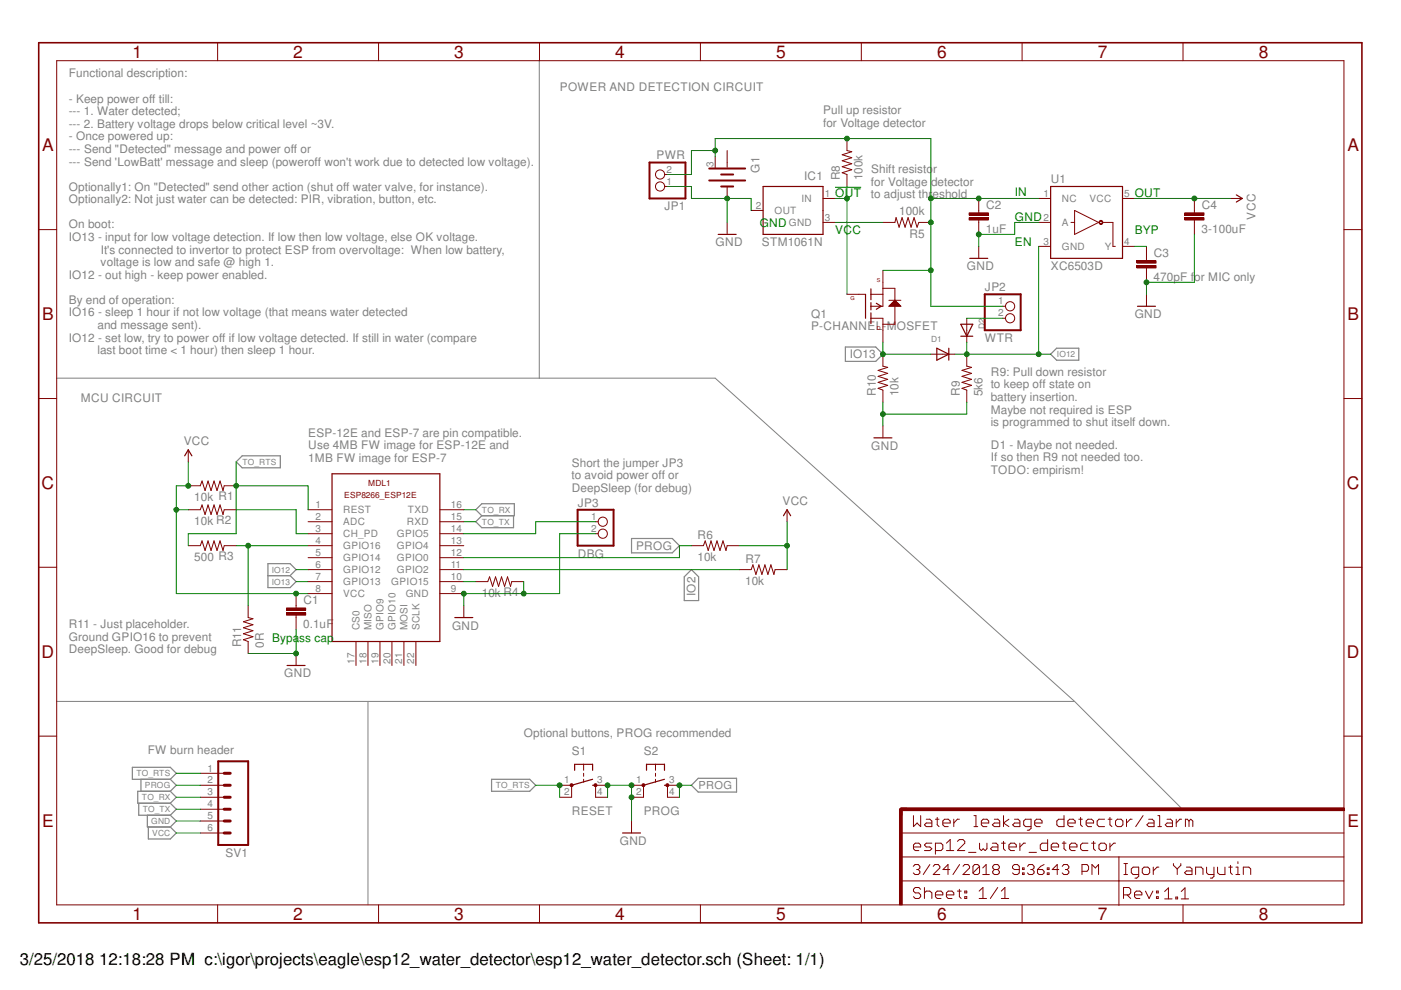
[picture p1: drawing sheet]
<svg xmlns="http://www.w3.org/2000/svg" width="297mm" height="210mm" viewBox="0 0 297 210" stroke-linecap="round" stroke-linejoin="round" font-family="sans-serif">
<path d="M114.3 12.9v67.3M12 80.2h139.6l76.2 68.5M12 148.7h215.8M78 148.7v43.2M227.8 148.7l22.9 22.9" fill="none" stroke="#808080" stroke-width=".21"/>
<g fill="none" stroke="#808080" stroke-width=".25">
<path d="M179.2 73.6h6.5l1.5 1.5-1.5 1.5h-6.5zM222.8 75.1l1.2-1.3h4.7v2.6h-4.7zM50.1 97.9l1.2-1.3h8.1v2.6h-8.1zM56.8 119.5h4.7l1.3 1.3-1.3 1.2 1.3 1.3-1.3 1.3h-4.7zM100.9 108.1l1.2-1.3h6.9v2.5h-6.9zM102.1 109.3l-1.2 1.3 1.2 1.3h6.8v-2.6M133.9 114.2h8.6l1.6 1.5-1.6 1.5h-8.6zM56.8 122h4.7M146.6 120.8l1.5 1.5v5h-3v-5zM28.1 162.7h8l1.3 1.3-1.3 1.2h-8zM29.4 170.3v2.5h6.7M29.9 165.2v2.6"/>
<path d="M31.2 172.8v2.5h4.9M31.5 175.3v2.6h4.6l1.3-1.3-1.3-1.3M36.1 172.8l1.3 1.3-1.3 1.2M36.1 167.8l1.3 1.2-1.3 1.3M36.1 167.8h-6.9v2.5h6.9M36.1 170.3l1.3 1.3-1.3 1.2M36.1 165.2l1.3 1.3-1.3 1.3M104.2 165.2h8.1l1.3 1.3-1.3 1.3h-8.1zM148 165h8.2v2.9h-8.2l-1.4-1.4z"/>
</g>
<g fill="none" stroke="#800000" stroke-width=".21">
<path d="M39.9 108.1h2.6l.3-1 .7 2 .6-2 .6 2 .7-2 .6 2 .6-2 .7 2 .2-1h2.6M39.9 103h2.6l.3-1 .7 2 .6-2 .6 2 .7-2 .6 2 .6-2 .7 2 .2-1h2.6M39.9 115.7h2.6l.3-1 .7 2 .6-2 .6 2 .7-2 .6 2 .6-2 .7 2 .2-1h2.6M42.5 164h5M42.5 166.5h5M42.5 169h5M42.5 171.6h5M42.5 174.1h5M42.5 176.6h5M121.2 166.5v2.5M123.7 162.1v1.2M123.7 164v.6"/>
<path d="M123.7 165.2v.7M126.3 166.5v2.5"/>
</g>
<path d="M46.3 161.4h6.3v17.8h-6.3z" fill="none" stroke="#800000" stroke-width=".42"/>
<path d="M47.5 169h1.3M47.5 166.5h1.3M47.5 164h1.3M47.5 174.1h1.3M47.5 171.6h1.3M47.5 176.6h1.3" fill="none" stroke="#800000" stroke-width=".63"/>
<path d="M121.8 163.3v-1.2h3.8v1.2M125.6 166.5h.7M125.6 165.2l-4.4 1.3" fill="none" stroke="#800000" stroke-width=".25"/>
<path d="M120.9 166.2h.5l.1 .3-.1 .2h-.5z" fill-rule="evenodd" fill="#800000"/>
<path d="M120.9 166.2h.5l.1 .3-.1 .2h-.5z" fill="none" stroke="#800000" stroke-width=".21"/>
<path d="M126 166.2h.5v.5h-.5z" fill-rule="evenodd" fill="#800000"/>
<path d="M118.7 166.5h2.5M118.7 169h2.5M126 166.2h.5v.5h-.5zM126.3 166.5h2.5M126.3 169h2.5M136.4 166.5v2.5M139 162.1v1.2M139 164v.6M139 165.2v.7M141.5 166.5v2.5" fill="none" stroke="#800000" stroke-width=".21"/>
<path d="M137.1 163.3v-1.2h3.8v1.2M140.9 166.5h.6M140.9 165.2l-4.5 1.3" fill="none" stroke="#800000" stroke-width=".25"/>
<path d="M136.2 166.2h.4v.5h-.4z" fill-rule="evenodd" fill="#800000"/>
<path d="M136.2 166.2h.4v.5h-.4z" fill="none" stroke="#800000" stroke-width=".21"/>
<path d="M141.3 166.2h.4v.5h-.4z" fill-rule="evenodd" fill="#800000"/>
<path d="M133.9 166.5h2.5M133.9 169h2.5M141.3 166.2h.4v.5h-.4zM141.5 166.5h2.6M141.5 169h2.6" fill="none" stroke="#800000" stroke-width=".21"/>
<path d="M190.7 171.5h.6v20.4h-.6z" fill-rule="evenodd" fill="#800000"/>
<path d="M190.7 171.5h.6v20.4h-.6z" fill="none" stroke="#800000" stroke-width=".21"/>
<path d="M191 171.3h94v.6h-94z" fill-rule="evenodd" fill="#800000"/>
<g fill="none" stroke="#800000" stroke-width=".21">
<path d="M12 12.9h272.9v179h-272.9zM46.1 9.1v3.8M80.3 9.1v3.8M114.4 9.1v3.8M148.5 9.1v3.8M182.6 9.1v3.8M216.7 9.1v3.8M250.8 9.1v3.8M8.2 48.7h3.8M284.9 48.7h3.9M8.2 84.5h3.8M39.9 95.4v2.5"/>
<path d="M284.9 84.5h3.9M65.3 118.2h5.1M65.3 115.7h5.1M65.3 113.2h5.1M65.3 110.6h5.1M65.3 108.1h5.1M93.3 118.2h5M93.3 115.7h5M93.3 113.2h5M93.3 110.6h5M93.3 108.1h5M8.2 120.3h3.8"/>
<path d="M62.8 128.4v.5M62.8 130.4v.5M62.8 138.6v2.5M65.3 125.9h5.1M65.3 123.3h5.1M65.3 120.8h5.1M75.5 136v5.1M78 136v5.1M80.6 136v5.1M83.1 136v5.1M85.6 136v5.1M88.2 136v5.1"/>
<path d="M93.3 125.9h5M93.3 123.3h5M93.3 120.8h5M98.3 128.4v2.5M100.9 123.3h2.5l.4-1 .6 2 .7-2 .6 2 .6-2 .7 2 .6-2 .6 2 .3-1h2.5M284.9 120.3h3.9M8.2 156.1h3.8M284.9 156.1h3.9M133.9 174.1v2.5M191 171.3h94v.6h-94zM191 176.6h93.9M193.7 179.6h1.5v-.4l-.4-.4h-.7l-.4 .4v.8l.4 .3h.7"/>
<path d="M193.7 172.9v2.4l.7-.8 .8 .8v-2.4M196.4 173.7h.7l.5 .4v1.2h-1.2l-.4-.4 .4-.4h1.2M197.6 178.8h-1.2l-.4 .4 .4 .4h.7l.5 .4-.5 .3h-1.1M198.3 173.7h.8M198.7 173.3v1.6l.4 .4M199.9 174.5h1.6v-.4l-.5-.4h-.7l-.4 .4v.8l.4 .4h.7M200.7 178.8l.8-.8v2.3M202.2 173.7v1.6M203 178.4l.4-.4h.8l.4 .4v.4l-1.6 1.5h1.6M203.4 173.7h-.4l-.8 .8M206.5 175.3h.8M206.5 172.9h.4v2.4"/>
<path d="M207.7 178.8v1.2l.4 .3 .3-.3 .5 .3 .4-.3v-1.2M208.1 174.5h1.5v-.4l-.3-.4h-.9l-.3 .4v.8l.3 .4h.9M210.4 178.8h.8l.4 .4v1.1h-1.2l-.4-.3 .4-.4h1.2M210.8 173.7h.8l.4 .4v1.2h-1.2l-.4-.4 .4-.4h1.2M212.3 178.8h.8M212.8 172.9v2.4M212.8 178.4v1.6l.3 .3M213.9 179.6h1.6v-.4l-.4-.4h-.8l-.4 .4v.8l.4 .3h.8M213.9 173.7l-1.1 .8 1.1 .8M215.1 173.7h.8l.3 .4v1.2h-1.1l-.4-.4 .4-.4h1.1M216.2 178.8v1.5M217.4 178.8h-.4l-.8 .8"/>
<path d="M218.6 175.3h-1.2l-.4-.4v-.8l.4-.4h1.2v1.9l-.4 .4h-.4M219.4 174.5h1.5v-.4l-.3-.4h-.9l-.3 .4v.8l.3 .4h.9M222.1 178v2.3h-1.2l-.3-.3v-.8l.3-.4h1.2M222.9 179.6h1.5v-.4l-.3-.4h-.8l-.4 .4v.8l.4 .3h.8M225.2 178.8h.8M225.6 172.9v2.4h-1.2l-.3-.4v-.8l.3-.4h1.2M225.6 178.4v1.6l.4 .3M226.4 174.5h1.6v-.4l-.5-.4h-.7l-.4 .4v.8l.4 .4h.7M226.8 179.6h1.5v-.4l-.3-.4h-.8l-.4 .4v.8l.4 .3h.8M228.7 173.7h.8M229.1 173.3v1.6l.4 .4M230.3 174.5h1.6v-.4l-.5-.4h-.7l-.4 .4v.8l.4 .4h.7"/>
<path d="M230.7 178.8h-1.2l-.4 .4v.8l.4 .3h1.2M231.4 178.8h.8M231.9 178.4v1.6l.3 .3M233 179.2l.4-.4h.8l.4 .4v.8l-.4 .3h-.8l-.4-.3zM234.2 173.7h-1.2l-.4 .4v.8l.4 .4h1.2M234.9 173.7h.9M235.3 173.3v1.6l.5 .4M235.3 178.8v1.5M236.5 178.8h-.4l-.8 .8M236.5 174.1l.4-.4h.8l.4 .4v.8l-.4 .4h-.8l-.4-.4zM238.8 173.7v1.6M240 173.7h-.4l-.8 .8"/>
<path d="M242.4 172.9l-1.6 2.4M243.5 173.7h.8l.4 .4v1.2h-1.2l-.3-.4 .3-.4h1.2M245.5 175.3h.7M245.5 172.9h.4v2.4M247.4 173.7h.8l.4 .4v1.2h-1.2l-.3-.4 .3-.4h1.2M249.4 173.7v1.6M250.5 173.7h-.4l-.7 .8M252.1 174.1l-.4-.4h-.4v1.6M252.1 174.1v1.2M252.1 174.1l.4-.4 .4 .4v1.2M46.1 191.9v3.8M80.3 191.9v3.8"/>
<path d="M114.4 191.9v3.8M148.5 191.9v3.8M182.6 191.9v3.8M191 186.8h93.9M191 181.7h93.9M193.6 183.7l.4-.4h.7l.3 .4v.3l-.3 .4M194.3 184.4h.4M194.7 184.4l.3 .3v.4l-.3 .3h-.7l-.4-.3M195.2 188.6l-.4-.4h-.7l-.4 .4v.3l.4 .4h.7l.4 .4v.4l-.4 .4h-.7l-.4-.4M196 189.3l.4-.4h.7l.5 .4v1.2M196 188.2v2.3M197.1 183.3l-1.4 2.1"/>
<path d="M197.9 183.7l.3-.4h.7l.4 .4v.3l-1.4 1.4h1.4M198.3 180.3h1.2l.4-.3v-.8l-.4-.4h-1.2v2.3M198.3 189.7h1.6v-.4l-.4-.4h-.8l-.4 .4v.8l.4 .4h.8M200.7 180.3h1.5M200.7 189.7h1.5v-.4l-.4-.4h-.8l-.3 .4v.8l.3 .4h.8M201.4 184.4h-1.5l1.1-1.1v2.1M203 188.9h.8M203.4 188.6v1.5l.4 .4M203.5 183.3l-1.4 2.1M204.2 183.7l.3-.4h.7l.4 .4v.3l-1.4 1.4h1.4M204.6 188.9h.4v.4h-.4zM204.6 190.1h.4v.4h-.4z"/>
<path d="M205.4 180.7h1.5M207.6 188.9l.8-.7v2.3M207.6 190.5h1.6M207.7 183.7v1.4l-.4 .3h-.7l-.3-.3M207.7 183.7l-.4-.4h-.7l-.3 .4v1.4M207.7 183.7l-1.4 1.4M208.4 185.4h1.4M208.4 184l.7-.7v2.1M210.8 184.4l-.3-.4v-.3l.3-.4h.7l.4 .4v.3l-.4 .4M210.8 184.4h.7M210.8 184.4l-.3 .3v.4l.3 .3h.7l.4-.3v-.4l-.4-.3M211.5 188.2l-1.5 2.3"/>
<path d="M212.3 190.5h1.6M212.3 188.9l.8-.7v2.3M216.1 184.4h-1.1l-.3-.4v-.3l.3-.4h.7l.4 .4v1.4l-.4 .3h-.7l-.3-.3M216.7 191.9v3.8M216.8 184h.3v.4h-.3zM216.8 185.1h.3v.3h-.3zM217.8 183.7l.4-.4h.7l.3 .4v.3l-.3 .4M218.2 180.7h1.5M218.5 184.4h.4M218.9 184.4l.3 .3v.4l-.3 .3h-.7l-.4-.3M220 184.4h1l.4 .3v.4l-.4 .3h-.7l-.3-.3zM221.4 183.3l-.8 .4-.6 .7"/>
<path d="M222 184h.4v.4h-.4zM222 185.1h.4v.3h-.4zM224.5 184.4h-1.4l1.1-1.1v2.1M225.2 183.7l.3-.4h.8l.3 .4v.3l-.3 .4M225.9 184.4h.4M226.3 184.4l.3 .3v.4l-.3 .3h-.8l-.3-.3M229.4 184.7h1.1l.3-.3v-.7l-.3-.4h-1.1v2.1M231.5 185.4v-2.1l.7 .7 .7-.7v2.1M237.2 181.7v10.3M238.2 189.7h1.1l.4-.4v-.7l-.4-.4h-1.1v2.3M238.3 185.4h.8M238.3 183.1h.8"/>
<path d="M238.7 183.1v2.3M239 189.7l.7 .8M240.5 189.7h1.6v-.4l-.4-.4h-.8l-.4 .4v.8l.4 .4h.8M241.4 185.4h-1.2l-.3-.4v-.8l.3-.3h1.2v1.9l-.4 .4h-.4M242.2 184.2l.4-.3h.8l.4 .3v.8l-.4 .4h-.8l-.4-.4zM242.9 188.9l.7 1.6 .8-1.6M244.5 183.9v1.5M245.2 190.1h.4v.4h-.4zM245.2 188.9h.4v.4h-.4zM245.7 183.9h-.4l-.8 .8M246.9 189l.8-.7v2.3M246.9 190.6h1.6"/>
<path d="M248.8 183.1v.4l.8 .7M249.3 190.2h.4v.4h-.4zM249.6 184.2v1.2M250.4 183.1v.4l-.8 .7M250.4 190.6h1.6M250.4 189l.8-.7v2.3M250.8 191.9v3.8M251.5 183.9h.8l.4 .3v1.2h-1.2l-.3-.4 .3-.3h1.2M253.5 185.4v-1.5h1.2l.4 .3v1.2M255.8 183.9v1.1l.4 .4h1.2M257.4 183.9v1.9l-.4 .4h-.4M258.1 183.9v1.1l.5 .4h1.1v-1.5"/>
<path d="M260.5 183.9h.8M260.9 183.5v1.5l.4 .4M262 185.4h.8M262 183.9h.5v1.5M262.5 182.7v.4M263.6 185.4v-1.5h1.2l.4 .3v1.2"/>
</g>
<path d="M192.3 171.6h-1.3v1.2" fill="none" stroke="#800000" stroke-width=".63"/>
<path d="M8.2 9.1h280.6v186.6h-280.6z" fill="none" stroke="#800000" stroke-width=".34"/>
<path d="M39.2 96.6l.7-1.2 .8 1.2M70.4 100.5h22.9v35.5h-22.9zM96.4 130.9h3.8M60.9 141.1h3.8M132 176.6h3.8" fill="none" stroke="#800000" stroke-width=".25"/>
<path d="M60.7 129.9h4.1v.5h-4.1z" fill-rule="evenodd" fill="#800000"/>
<path d="M60.7 129.9h4.1v.5h-4.1z" fill="none" stroke="#800000" stroke-width=".21"/>
<path d="M60.7 128.9h4.1v.5h-4.1z" fill-rule="evenodd" fill="#800000"/>
<path d="M227.1 47.2h.7M227.8 44.6l5.1 2.6-5.1 2.5zM233.9 47.2h2.1v5h.5M146.6 115.7h2.5l.4-1 .7 2 .5-2 .7 2 .6-2 .7 2 .6-2 .6 2 .3-1h2.5M166.9 108.1v2.5M60.7 128.9h4.1v.5h-4.1zM62.8 125.9v2.5M62.8 130.9v2.6M156.7 120.8h2.6l.3-1 .7 2 .6-2 .6 2 .7-2 .6 2 .6-2 .7 2 .2-1h2.6" fill="none" stroke="#800000" stroke-width=".21"/>
<path d="M222.8 39.5h15.2v15.3h-15.2zM166.1 109.3l.8-1.2 .7 1.2" fill="none" stroke="#800000" stroke-width=".25"/>
<path d="M233.1 46.9l.4-.2 .3 .5v.2l-.5 .2-.3-.4 .3-.3 .4 .3-.4 .2-.3-.2z" fill-rule="evenodd" fill="#800000"/>
<g fill="none" stroke="#800000" stroke-width=".21">
<path d="M159.3 44.6h2.5M174.5 42.1h2.5M174.5 47.2h2.5M187.2 57.3v7.6h-2.5M220.2 42.1h2.6M220.2 47.2h2.6M220.2 52.2h2.6M233.1 46.9l.4-.2 .3 .5v.2l-.5 .2-.3-.4 .3-.3 .4 .3-.4 .2-.3-.2zM238 42.1h2.5M238 52.2h2.5M243.1 54.8v.5M243.1 56.8v.5"/>
<path d="M179.6 62.4h3.8M184.7 62.4h2.5M184.7 67.5h2.5v5.1M187.2 61.1h2.5v2.6M188.5 64.9l1.2-1.2 1.3 1.2zM188.5 63.7h2.5M188.5 64.9h2.4M188.6 64.8h2.2M188.7 64.6h2.1M188.8 64.6h1.9M188.9 64.5h1.7M189 64.4h1.5"/>
<path d="M189.1 64.3h1.3M189.2 64.2h1.1M189.3 64.1h.9M189.4 64.1h.7M189.4 64h.6M189.5 63.9h.4M189.6 63.8h.3M189.7 64.9v3.8h-2.5"/>
</g>
<path d="M161.8 39.5h12.7v10.2h-12.7zM183.5 62.4v5.1M184.7 61.3v2.2M184.7 64.2v1.5M184.7 66.3v2.3M185.8 64.3l1 .6-1 .7" fill="none" stroke="#800000" stroke-width=".25"/>
<path d="M241 56.3h4.1v.5h-4.1z" fill-rule="evenodd" fill="#800000"/>
<path d="M241 56.3h4.1v.5h-4.1z" fill="none" stroke="#800000" stroke-width=".21"/>
<path d="M241 55.3h4.1v.5h-4.1z" fill-rule="evenodd" fill="#800000"/>
<path d="M241 55.3h4.1v.5h-4.1zM243.1 52.2v2.6M243.1 57.3v2.6M253.2 44.6v.5M253.2 46.7v.5" fill="none" stroke="#800000" stroke-width=".21"/>
<path d="M251.2 46.1h4.1v.6h-4.1z" fill-rule="evenodd" fill="#800000"/>
<path d="M251.2 46.1h4.1v.6h-4.1z" fill="none" stroke="#800000" stroke-width=".21"/>
<path d="M251.2 45.1h4.1v.5h-4.1z" fill-rule="evenodd" fill="#800000"/>
<path d="M207.5 44.6v.5M207.5 46.7v.5M251.2 45.1h4.1v.5h-4.1zM253.2 42.1v2.5M253.2 47.2v2.5" fill="none" stroke="#800000" stroke-width=".21"/>
<path d="M205.5 46.1h4v.6h-4z" fill-rule="evenodd" fill="#800000"/>
<path d="M205.5 46.1h4v.6h-4z" fill="none" stroke="#800000" stroke-width=".21"/>
<path d="M205.5 45.1h4v.5h-4z" fill-rule="evenodd" fill="#800000"/>
<g fill="none" stroke="#800000" stroke-width=".21">
<path d="M140.9 39.5h.6M140.9 37h.6M151.6 33.2v2.5M154.2 31.9v3.6M154.2 39.5v2.6M179.6 29.4v2.5l1 .3-2 .6 2 .6-2 .7 2 .6-2 .6 2 .7-2 .6 1 .4v2.5M154.2 47.2v2.5M187.2 47.2h2.5l.3-1.1 .6 2.1 .7-2.1 .6 2.1 .6-2.1 .7 2.1 .6-2.1 .6 2.1 .4-1h2.6M205.5 45.1h4v.5h-4zM207.5 42.1v2.5M207.5 47.2v2.5M207.5 52.2v2.6"/>
<path d="M260.9 42.1h2.5M187.2 75.1v2.5l1 .3-2 .6 2 .7-2 .6 2 .6-2 .7 2 .6-2 .6 1 .4v2.6M197.4 75.1h5M205 67.5v5.1M205 75.1v2.5l1 .3-2 .6 2 .7-2 .6 2 .6-2 .7 2 .6-2 .6 1 .4v2.6M212.6 64.9h.5M212.6 67.5h.5M243.1 62.4v2.5M187.2 90.3v2.5M126.3 110.6h.5M126.3 113.2h.5M52.6 128.4v2.5l1 .3-2 .6 2 .7-2 .6 2 .6-2 .7 2 .6-2 .6 1 .4v2.6"/>
<circle cx="139.9" cy="39.5" r=".98"/>
<circle cx="139.9" cy="37" r=".98"/>
<circle cx="214.2" cy="64.9" r=".98"/>
<circle cx="214.2" cy="67.5" r=".98"/>
<circle cx="127.8" cy="110.6" r=".98"/>
<circle cx="127.8" cy="113.2" r=".98"/>
</g>
<path d="M152.3 49.7h3.8M205.6 54.8h3.8M262.1 41.3l1.3 .8-1.3 .7M198.6 73.8l2.6 1.3-2.6 1.3zM201.2 73.8v2.6M203.7 68.7h2.5l-1.2 2.6zM203.7 71.3h2.5M241.2 64.9h3.8M185.3 92.8h3.8" fill="none" stroke="#800000" stroke-width=".25"/>
<path d="M137.7 34.5h7.6v7.6h-7.6zM150.4 35.7h7.6M150.4 38.3h7.6M152.9 37h2.5M152.9 39.5h2.5M208.8 62.4h7.6v7.6h-7.6zM122.5 108.1h7.6v7.6h-7.6z" fill="none" stroke="#800000" stroke-width=".42"/>
<path d="M177 39.7h5.6M156.7 115.7h10.2M166.9 110.6v10.2M37.4 176.6h5.1" fill="none" stroke="#008000" stroke-width=".21"/>
<circle cx="166.9" cy="115.7" r=".51" fill="#008000"/>
<g fill="none" stroke="#008000" stroke-width=".21">
<path d="M240.5 42.1h20.4"/>
<circle cx="166.9" cy="115.7" r=".51"/>
</g>
<circle cx="253.2" cy="42.1" r=".51" fill="#008000"/>
<g fill="none" stroke="#008000" stroke-width=".21">
<path d="M39.9 97.9v5.1h-2.5v5.1h2.5"/>
<circle cx="253.2" cy="42.1" r=".51"/>
</g>
<circle cx="39.9" cy="103" r=".51" fill="#008000"/>
<g fill="none" stroke="#008000" stroke-width=".21">
<path d="M37.4 108.1v17.8"/>
<circle cx="39.9" cy="103" r=".51"/>
</g>
<circle cx="37.4" cy="108.1" r=".51" fill="#008000"/>
<g fill="none" stroke="#008000" stroke-width=".21">
<path d="M37.4 125.9h27.9"/>
<circle cx="37.4" cy="108.1" r=".51"/>
</g>
<circle cx="62.8" cy="125.9" r=".51" fill="#008000"/>
<g fill="none" stroke="#008000" stroke-width=".21">
<path d="M133.9 169v5.1"/>
<circle cx="62.8" cy="125.9" r=".51"/>
</g>
<circle cx="133.9" cy="169" r=".51" fill="#008000"/>
<g fill="none" stroke="#008000" stroke-width=".21">
<path d="M128.8 166.5h5.1"/>
<circle cx="133.9" cy="169" r=".51"/>
</g>
<circle cx="133.9" cy="166.5" r=".51" fill="#008000"/>
<g fill="none" stroke="#008000" stroke-width=".21">
<path d="M128.8 166.5v2.5"/>
<circle cx="133.9" cy="166.5" r=".51"/>
</g>
<circle cx="128.8" cy="166.5" r=".51" fill="#008000"/>
<g fill="none" stroke="#008000" stroke-width=".21">
<path d="M111 123.3v2.6h-12.7v2.5M37.4 174.1h5.1M133.9 166.5v2.5"/>
<circle cx="128.8" cy="166.5" r=".51"/>
</g>
<circle cx="98.3" cy="125.9" r=".51" fill="#008000"/>
<g fill="none" stroke="#008000" stroke-width=".21">
<path d="M126.3 113.2h-7.6v12.7h-7.7"/>
<circle cx="98.3" cy="125.9" r=".51"/>
</g>
<circle cx="111" cy="125.9" r=".51" fill="#008000"/>
<g fill="none" stroke="#008000" stroke-width=".21">
<path d="M220.2 47.2h-5.1v2.5h-7.6v2.5"/>
<circle cx="111" cy="125.9" r=".51"/>
</g>
<circle cx="207.5" cy="49.7" r=".51" fill="#008000"/>
<g fill="none" stroke="#008000" stroke-width=".21">
<path d="M253.2 49.7v10.2h-10.1v2.5"/>
<circle cx="207.5" cy="49.7" r=".51"/>
</g>
<circle cx="243.1" cy="59.9" r=".51" fill="#008000"/>
<g fill="none" stroke="#008000" stroke-width=".21">
<path d="M146.6 39.5v2.6h7.6v5.1"/>
<circle cx="243.1" cy="59.9" r=".51"/>
</g>
<circle cx="154.2" cy="42.1" r=".51" fill="#008000"/>
<g fill="none" stroke="#008000" stroke-width=".21">
<path d="M141.5 39.5h5.1M154.2 42.1h5.1v2.5M187.2 85.3v5M205 85.3v2.5h-17.8"/>
<circle cx="154.2" cy="42.1" r=".51"/>
</g>
<circle cx="187.2" cy="87.8" r=".51" fill="#008000"/>
<g fill="none" stroke="#008000" stroke-width=".21">
<path d="M62.8 133.5v5.1h-10.2"/>
<circle cx="187.2" cy="87.8" r=".51"/>
</g>
<circle cx="62.8" cy="138.6" r=".51" fill="#008000"/>
<g fill="none" stroke="#008000" stroke-width=".21">
<path d="M98.3 108.1h2.6M98.3 110.6h2.6M37.4 169h5.1M37.4 171.6h5.1M113.6 166.5h5.1v2.5"/>
<circle cx="62.8" cy="138.6" r=".51"/>
</g>
<circle cx="118.7" cy="166.5" r=".51" fill="#008000"/>
<g fill="none" stroke="#008000" stroke-width=".21">
<path d="M65.3 108.1v-5.1h-15.2v10.2h-10.2v2.5M37.4 164h5.1"/>
<circle cx="118.7" cy="166.5" r=".51"/>
</g>
<circle cx="50.1" cy="103" r=".51" fill="#008000"/>
<g fill="none" stroke="#008000" stroke-width=".21">
<path d="M50.1 97.9v5.1M50.1 115.7h15.2M52.6 115.7v12.7"/>
<circle cx="50.1" cy="103" r=".51"/>
</g>
<circle cx="52.6" cy="115.7" r=".51" fill="#008000"/>
<g fill="none" stroke="#008000" stroke-width=".21">
<path d="M50.1 108.1h12.7v5.1h2.5M98.3 123.3h2.6M146.6 166.5h-2.5v2.5"/>
<circle cx="52.6" cy="115.7" r=".51"/>
</g>
<circle cx="144.1" cy="166.5" r=".51" fill="#008000"/>
<g fill="none" stroke="#008000" stroke-width=".21">
<path d="M151.6 31.9h-5v5.1h-5.1M151.6 33.2v-3.8h45.8v12.7M240.5 52.2h2.6M205 67.5h7.6M146.6 115.7h-2.5v2.5h-45.8M98.3 120.8h58.4M37.4 166.5h5.1"/>
<circle cx="144.1" cy="166.5" r=".51"/>
</g>
<circle cx="151.6" cy="31.9" r=".51" fill="#008000"/>
<g fill="none" stroke="#008000" stroke-width=".21">
<path d="M207.5 42.1h12.7"/>
<circle cx="151.6" cy="31.9" r=".51"/>
</g>
<circle cx="207.5" cy="42.1" r=".51" fill="#008000"/>
<g fill="none" stroke="#008000" stroke-width=".21">
<path d="M207.5 42.1h-10.1v22.8h15.2"/>
<circle cx="207.5" cy="42.1" r=".51"/>
</g>
<circle cx="197.4" cy="57.3" r=".51" fill="#008000"/>
<g fill="none" stroke="#008000" stroke-width=".21">
<path d="M187.2 57.3h10.2"/>
<circle cx="197.4" cy="57.3" r=".51"/>
</g>
<circle cx="197.4" cy="42.1" r=".51" fill="#008000"/>
<circle cx="197.4" cy="42.1" r=".51" fill="none" stroke="#008000" stroke-width=".21"/>
<circle cx="179.6" cy="29.4" r=".51" fill="#008000"/>
<circle cx="179.6" cy="29.4" r=".51" fill="none" stroke="#008000" stroke-width=".21"/>
<circle cx="197.4" cy="47.2" r=".51" fill="#008000"/>
<g fill="none" stroke="#008000" stroke-width=".21">
<path d="M187.2 72.6v2.5h10.2M62.8 123.3h2.5"/>
<circle cx="197.4" cy="47.2" r=".51"/>
</g>
<circle cx="187.2" cy="75.1" r=".51" fill="#008000"/>
<g fill="none" stroke="#008000" stroke-width=".21">
<path d="M177 47.2h10.2M220.2 52.2v22.9h-17.8M205 72.6v2.5"/>
<circle cx="187.2" cy="75.1" r=".51"/>
</g>
<circle cx="205" cy="75.1" r=".51" fill="#008000"/>
<g fill="none" stroke="#008000" stroke-width=".21">
<path d="M220.2 75.1h2.6"/>
<circle cx="205" cy="75.1" r=".51"/>
</g>
<circle cx="220.2" cy="75.1" r=".51" fill="#008000"/>
<g fill="none" stroke="#008000" stroke-width=".21">
<path d="M179.6 39.5v22.9M177 42.1h2.6M62.8 120.8h2.5"/>
<circle cx="220.2" cy="75.1" r=".51"/>
</g>
<circle cx="179.6" cy="42.1" r=".51" fill="#008000"/>
<g fill="none" stroke="#008000" stroke-width=".21">
<path d="M126.3 110.6h-12.7v2.6h-15.3"/>
<circle cx="179.6" cy="42.1" r=".51"/>
</g>
<g font-size="3.7" fill="#800000">
<text x="28.1" y="12.3">1</text>
<text x="62.2" y="12.3">2</text>
<text x="96.3" y="12.3">3</text>
<text x="130.4" y="12.3">4</text>
<text x="164.5" y="12.3">5</text>
<text x="198.7" y="12.3">6</text>
<text x="232.8" y="12.3">7</text>
<text x="266.9" y="12.3">8</text>
<text x="8.9" y="32.1">A</text>
<text x="285.7" y="32.1">A</text>
<text x="8.9" y="67.9">B</text>
<text x="285.7" y="67.9">B</text>
<text x="8.8" y="103.7">C</text>
<text x="285.5" y="103.7">C</text>
<text x="8.8" y="139.5">D</text>
<text x="285.5" y="139.5">D</text>
<text x="8.9" y="175.3">E</text>
<text x="285.7" y="175.3">E</text>
<text x="28.1" y="195.1">1</text>
<text x="62.2" y="195.1">2</text>
<text x="96.3" y="195.1">3</text>
<text x="130.4" y="195.1">4</text>
<text x="164.5" y="195.1">5</text>
<text x="198.7" y="195.1">6</text>
<text x="232.8" y="195.1">7</text>
<text x="266.9" y="195.1">8</text>
</g>
<text font-size="3.6" x="4.2" y="204.7">3/25/2018 12:18:28 PM c:\igor\projects\eagle\esp12_water_detector\esp12_water_detector.sch (Sheet: 1/1)</text>
<g font-size="2.5" fill="#808080">
<text x="14.6" y="16.4">Functional description:</text>
<text x="14.6" y="21.8">- Keep power off till:</text>
<text x="118.7" y="19.2">POWER AND DETECTION CIRCUIT</text>
<text x="14.6" y="24.4">--- 1. Water detected;</text>
<text x="14.6" y="27.1">--- 2. Battery voltage drops below critical level ~3V.</text>
<text x="14.6" y="29.8">- Once powered up:</text>
<text x="174.5" y="26.8">for Voltage detector</text>
<text x="174.5" y="24.2">Pull up resistor</text>
<text x="14.6" y="32.4">--- Send &quot;Detected&quot; message and power off or</text>
<text x="14.6" y="35.1">--- Send 'LowBatt' message and sleep (poweroff won't work due to detected low voltage).</text>
<text x="139.2" y="33.7">PWR</text>
<text x="14.6" y="40.4">Optionally1: On &quot;Detected&quot; send other action (shut off water valve, for instance).</text>
<text x="161" y="36.6" transform="rotate(-90 161 36.6)">G1</text>
<text x="170.5" y="38.3">IC1</text>
<text x="178.1" y="38.2" transform="rotate(-90 178.1 38.2)">R8</text>
<text x="182.9" y="38.3" transform="rotate(-90 182.9 38.3)">100k</text>
<text x="184.7" y="39.4">for Voltage detector</text>
<text x="184.7" y="36.7">Shift resistor</text>
<text x="222.8" y="38.8">U1</text>
<text x="14.6" y="43.1">Optionally2: Not just water can be detected: PIR, vibration, button, etc.</text>
<text x="140.9" y="44.5">JP1</text>
<text x="184.7" y="42.1">to adjust threshold</text>
<text x="190.6" y="45.6">100k</text>
<text x="209.1" y="44.2">C2</text>
<text x="254.8" y="44.2">C4</text>
<text x="266.2" y="46.6" transform="rotate(-90 266.2 46.6)">VCC</text>
<text x="14.6" y="48.4">On boot:</text>
<text x="14.6" y="51.1">IO13 - input for low voltage detection. If low then low voltage, else OK voltage.</text>
<text x="21.4" y="53.8">It's connected to invertor to protect ESP from overvoltage: When low battery,</text>
<text x="151.7" y="52.2">GND</text>
<text x="161.5" y="52.2">STM1061N</text>
<text x="192.8" y="50.4">R5</text>
<text x="209" y="49.3">1uF</text>
<text x="254.8" y="49.3">3-100uF</text>
<text x="14.6" y="59.1">IO12 - out high - keep power enabled.</text>
<text x="21.3" y="56.4">voltage is low and safe @ high 1.</text>
<text x="205" y="57.3">GND</text>
<text x="222.8" y="57.3">XC6503D</text>
<text x="244.6" y="59.5">470pF for MIC only</text>
<text x="244.6" y="54.4">C3</text>
<text x="14.6" y="64.4">By end of operation:</text>
<text x="208.8" y="61.8">JP2</text>
<text x="14.6" y="67.1">IO16 - sleep 1 hour if not low voltage (that means water detected</text>
<text x="20.7" y="69.8">and message sent).</text>
<text x="172" y="70">P-CHANNEL-MOSFET</text>
<text x="172" y="67.5">Q1</text>
<text x="240.6" y="67.5">GND</text>
<text x="14.6" y="72.4">IO12 - set low, try to power off if low voltage detected. If still in water (compare</text>
<text x="20.7" y="75.1">last boot time &lt; 1 hour) then sleep 1 hour.</text>
<text x="180.2" y="76">IO13</text>
<text x="208.8" y="72.6">WTR</text>
<text x="185.7" y="83.9" transform="rotate(-90 185.7 83.9)">R10</text>
<text x="190.5" y="84" transform="rotate(-90 190.5 84)">10k</text>
<text x="203.5" y="83.9" transform="rotate(-90 203.5 83.9)">R9</text>
<text x="208.3" y="84" transform="rotate(-90 208.3 84)">5k6</text>
<text x="210.1" y="82.3">to keep off state on</text>
<text x="210.1" y="79.7">R9: Pull down resistor</text>
<text x="17.1" y="85.3">MCU CIRCUIT</text>
<text x="210.1" y="85">battery insertion.</text>
<text x="210.1" y="87.7">Maybe not required is ESP</text>
<text x="38.9" y="94.4">VCC</text>
<text x="65.4" y="92.6">ESP-12E and ESP-7 are pin compatible.</text>
<text x="65.4" y="95.2">Use 4MB FW image for ESP-12E and</text>
<text x="184.7" y="95.4">GND</text>
<text x="210.1" y="90.3">is programmed to shut itself down.</text>
<text x="210.1" y="95.1">D1 - Maybe not needed.</text>
<text x="65.3" y="97.9">1MB FW image for ESP-7</text>
<text x="121.2" y="101.6">to avoid power off or</text>
<text x="121.2" y="98.9">Short the jumper JP3</text>
<text x="210.1" y="97.8">If so then R9 not needed too.</text>
<text x="210.1" y="100.5">TODO: empirism!</text>
<text x="41.2" y="106.3">10k R1</text>
<text x="121.2" y="104.3">DeepSleep (for debug)</text>
<text x="122.5" y="107.4">JP3</text>
<text x="165.9" y="107.1">VCC</text>
<text x="41.2" y="111.4">10k R2</text>
<text x="41.2" y="119">500 R3</text>
<text x="122.5" y="118.2">DBG</text>
<text x="134.9" y="116.6">PROG</text>
<text x="147.9" y="119">10k</text>
<text x="147.9" y="114.2">R6</text>
<text x="158" y="119.3">R7</text>
<text x="158" y="124.1">10k</text>
<text x="64.3" y="128">C1</text>
<text x="102.1" y="126.6">10k R4</text>
<text x="147.5" y="126.4" transform="rotate(-90 147.5 126.4)">IO2</text>
<text x="14.6" y="133.2">R11 - Just placeholder.</text>
<text x="14.6" y="135.9">Ground GPIO16 to prevent</text>
<text x="51.1" y="137.2" transform="rotate(-90 51.1 137.2)">R11</text>
<text x="55.9" y="137.3" transform="rotate(-90 55.9 137.3)">0R</text>
<text x="64.3" y="133.1">0.1uF</text>
<text x="95.8" y="133.5">GND</text>
<text x="14.6" y="138.6">DeepSleep. Good for debug</text>
<text x="60.3" y="143.6">GND</text>
<text x="31.3" y="159.9">FW burn header</text>
<text x="111.1" y="156.3">Optional buttons, PROG recommended</text>
<text x="121.2" y="160.1">S1</text>
<text x="136.5" y="160.1">S2</text>
<text x="121.2" y="172.8">RESET</text>
<text x="136.5" y="172.8">PROG</text>
<text x="131.4" y="179.2">GND</text>
<text x="47.8" y="181.7">SV1</text>
</g>
<g font-size="2.5" fill="#008000">
<text x="177.1" y="41.7">OUT</text>
<text x="215.2" y="41.6">IN</text>
<text x="240.6" y="41.7">OUT</text>
<text x="215.2" y="46.9">GND</text>
<text x="161.1" y="48.2">GND</text>
<text x="177.1" y="49.7">VCC</text>
<text x="215.2" y="52.2">EN</text>
<text x="240.6" y="49.7">BYP</text>
<text x="57.7" y="136">Bypass cap</text>
</g>
<text font-size="2.3" fill="#808080" x="148.1" y="167.3">PROG</text>
<g font-size="2.1" fill="#808080">
<text x="151.3" y="35.4" transform="rotate(-90 151.3 35.4)">3</text>
<text x="141.3" y="39.2">1</text>
<text x="141.3" y="36.7">2</text>
<text x="174.9" y="41.7">1</text>
<text x="221.2" y="41.7">1</text>
<text x="238.3" y="41.7">5</text>
<text x="160.3" y="44.3">2</text>
<text x="164.2" y="45.4">OUT</text>
<text x="167.3" y="47.9">GND</text>
<text x="169.9" y="42.8">IN</text>
<text x="174.9" y="46.8">3</text>
<text x="221.2" y="46.8">2</text>
<text x="225.1" y="42.8">NC</text>
<text x="225.1" y="47.9">A</text>
<text x="231" y="42.8">VCC</text>
<text x="221.2" y="51.9">3</text>
<text x="225.1" y="53">GND</text>
<text x="234.2" y="53">Y</text>
<text x="238.3" y="51.9">4</text>
<text x="211.6" y="64.6">1</text>
<text x="211.6" y="67.1">2</text>
<text x="66.9" y="107.7">1</text>
<text x="95.6" y="107.7">16</text>
<text x="66.9" y="110.3">2</text>
<text x="66.9" y="112.8">3</text>
<text x="72.8" y="108.8">REST</text>
<text x="72.8" y="111.4">ADC</text>
<text x="72.8" y="113.9">CH_PD</text>
<text x="84.2" y="113.9">GPIO5</text>
<text x="86.3" y="111.4">RXD</text>
<text x="86.5" y="108.8">TXD</text>
<text x="95.6" y="112.8">14</text>
<text x="95.6" y="110.3">15</text>
<text x="125.3" y="110.3">1</text>
<text x="125.3" y="112.8">2</text>
<text x="66.9" y="115.4">4</text>
<text x="66.9" y="117.9">5</text>
<text x="72.8" y="116.5">GPIO16</text>
<text x="72.8" y="119">GPIO14</text>
<text x="84.2" y="119">GPIO0</text>
<text x="84.2" y="116.5">GPIO4</text>
<text x="95.6" y="117.9">12</text>
<text x="95.6" y="115.4">13</text>
<text x="66.9" y="120.4">6</text>
<text x="66.9" y="123">7</text>
<text x="66.9" y="125.5">8</text>
<text x="72.8" y="121.5">GPIO12</text>
<text x="72.8" y="124.1">GPIO13</text>
<text x="83" y="124.1">GPIO15</text>
<text x="84.2" y="121.5">GPIO2</text>
<text x="95.6" y="125.5">9</text>
<text x="95.6" y="123">10</text>
<text x="95.6" y="120.4">11</text>
<text x="72.8" y="126.6">VCC</text>
<text x="86" y="126.6">GND</text>
<text x="76.2" y="133.6" transform="rotate(-90 76.2 133.6)">CS0</text>
<text x="78.8" y="133.6" transform="rotate(-90 78.8 133.6)">MISO</text>
<text x="81.3" y="133.6" transform="rotate(-90 81.3 133.6)">GPIO9</text>
<text x="83.9" y="133.6" transform="rotate(-90 83.9 133.6)">GPIO10</text>
<text x="86.4" y="133.6" transform="rotate(-90 86.4 133.6)">MOSI</text>
<text x="88.9" y="133.6" transform="rotate(-90 88.9 133.6)">SCLK</text>
<text x="75.1" y="140.7" transform="rotate(-90 75.1 140.7)">17</text>
<text x="77.7" y="140.7" transform="rotate(-90 77.7 140.7)">18</text>
<text x="80.2" y="140.7" transform="rotate(-90 80.2 140.7)">19</text>
<text x="82.8" y="140.7" transform="rotate(-90 82.8 140.7)">20</text>
<text x="85.3" y="140.7" transform="rotate(-90 85.3 140.7)">21</text>
<text x="87.8" y="140.7" transform="rotate(-90 87.8 140.7)">22</text>
<text x="44" y="163.6">1</text>
<text x="44" y="166.1">2</text>
<text x="119.6" y="166.1">1</text>
<text x="126.6" y="166.1">3</text>
<text x="134.9" y="166.1">1</text>
<text x="141.9" y="166.1">3</text>
<text x="44" y="168.7">3</text>
<text x="44" y="171.2">4</text>
<text x="44" y="173.7">5</text>
<text x="119.6" y="168.7">2</text>
<text x="126.6" y="168.7">4</text>
<text x="134.9" y="168.7">2</text>
<text x="141.9" y="168.7">4</text>
<text x="44" y="176.3">6</text>
</g>
<g font-size="1.8" fill="#808080">
<text x="208.8" y="69.7" transform="rotate(-90 208.8 69.7)">D2</text>
<text x="197.4" y="72.6">D1</text>
<text x="224.1" y="75.7">IO12</text>
<text x="51.4" y="98.6">TO_RTS</text>
<text x="102.2" y="108.7">TO_RX</text>
<text x="102.2" y="111.3">TO_TX</text>
<text x="57.6" y="124">IO13</text>
<text x="57.6" y="121.4">IO12</text>
<text x="28.9" y="164.6">TO_RTS</text>
<text x="30.7" y="167.1">PROG</text>
<text x="105.1" y="167.1">TO_RTS</text>
<text x="30.1" y="169.7">TO_RX</text>
<text x="30.3" y="172.2">TO_TX</text>
<text x="32.1" y="174.8">GND</text>
<text x="32.3" y="177.3">VCC</text>
</g>
<g font-size="1.8" fill="#800000">
<text x="73" y="105.5">ESP8266_ESP12E</text>
<text x="78.1" y="103">MDL1</text>
</g>
<g font-size="1.1" fill="#800000">
<text x="185.9" y="59.9">S</text>
<text x="180.3" y="63.7">G</text>
<text x="185.9" y="70">D</text>
</g>
</svg>
